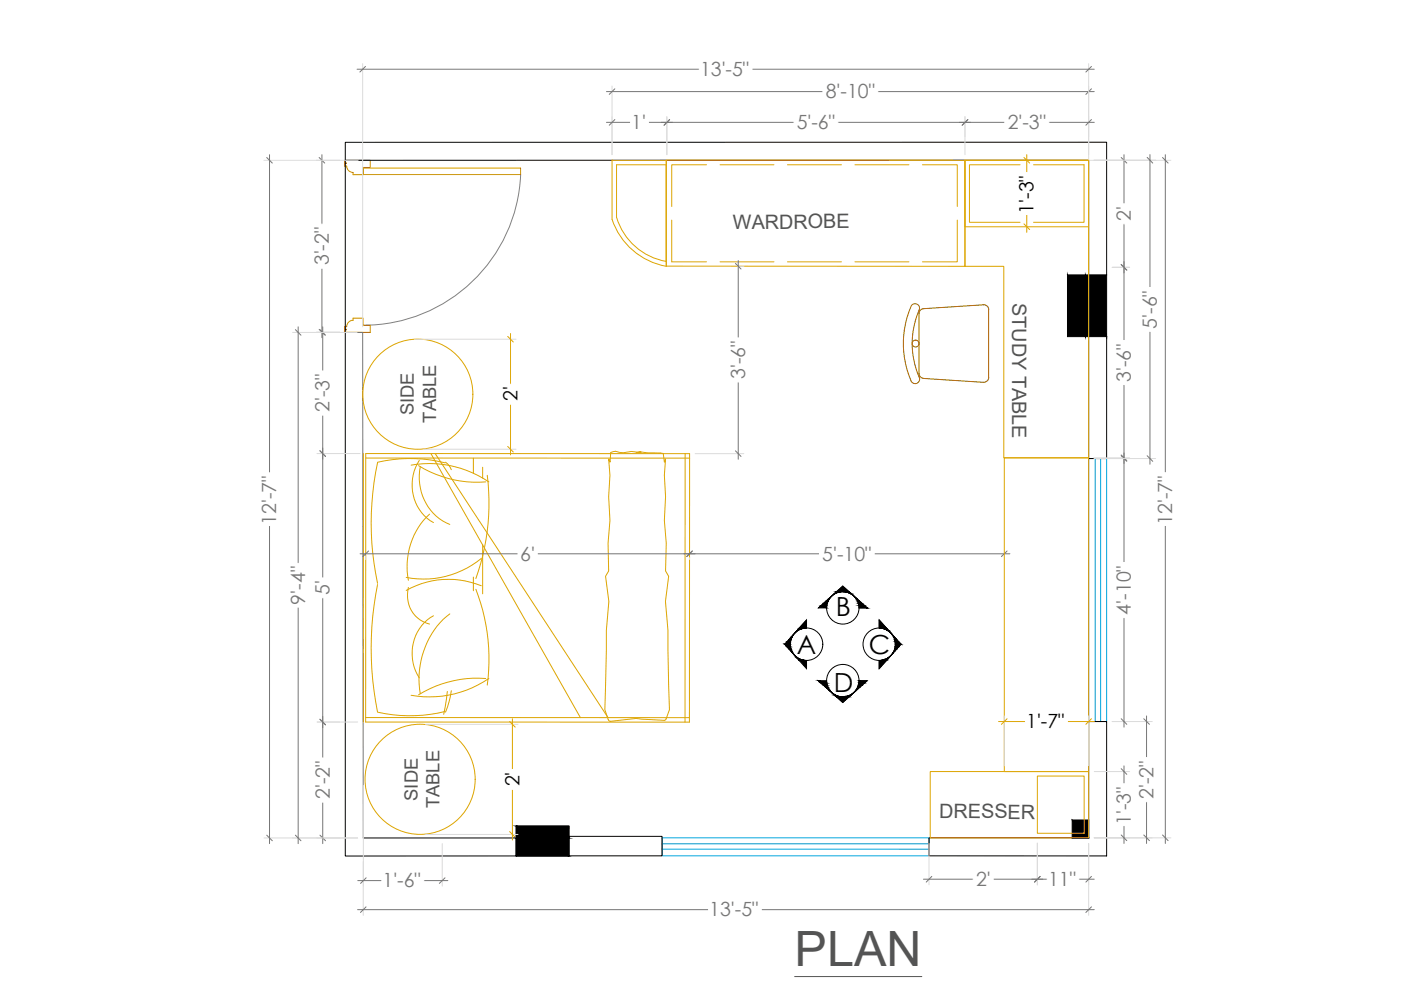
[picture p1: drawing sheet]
<svg xmlns="http://www.w3.org/2000/svg" width="594mm" height="420mm" viewBox="0 0 594 420" stroke-linecap="round" stroke-linejoin="round" font-family="sans-serif">
<!-- layer: PL - TEXT -->
<path d="M337 414h53.9" fill="none" stroke="#545454" stroke-width=".42"/>
<path d="M220.8 74a66.7 66.7 0 0 1-66.8 63.9" fill="none" stroke="#808080" stroke-width=".42"/>
<path d="M149.7 73.1v1h4.3v-3.1h3v-3h-10.9v1.1h.8v.2h-.8v1.1h.9l.6 1.7 .9 .7 1.2 .3M154.1 71.3h66.7v2.7h-66.7zM149.7 135.8v-.9h4.3v3h3v3h-10.9M149.7 135.8l-1.2 .3-.9 .7-.6 1.7h-.9v1.1h.8v.3h-.8v1M146.1 140.9h10.9" fill="none" stroke="#dd6e00" stroke-width=".42"/>
<!-- layer: PL - WALLS -->
<path d="M146.4 68v294.9h72.5v-7.6h-64.9M146.4 60.3h322.9v56.4h-7.7v-48.8l-315.2 .1zM461.6 142.5h7.7v51.9h-7.7zM218.9 350.2h22.3v12.7h-22.3zM241.2 354.6h39.5v8.3h-39.5zM393.9 355.2h67.7v-49.3h7.7v57h-75.4z" fill="none" stroke="#000" stroke-width=".42"/>
<!-- layer: ELV. - FURNITURES -->
<g fill="#000" stroke="#000" stroke-width=".42">
<path d="M454.6 347.7h7v7.5z"/>
<path d="M452.7 116.6l7.6 26.1v-26.1zM452.7 116.6l7.6 26.1h-7.6z"/>
<path d="M460.3 116.6l9 26.1v-26.1zM460.3 116.6l9 26.1h-9z"/>
<path d="M218.9 355.3l22.3 7.6v-7.6zM218.9 355.3l22.3 7.6h-22.3z"/>
<path d="M218.9 350.2l22.3 5.1 .1-5.1zM218.9 350.2l22.3 5.1h-22.3z"/>
<path d="M454.6 347.7v7.5h7zM454.6 355.2h7z"/>
</g>
<!-- layer: Window -->
<path d="M461.6 194.4h7.7v111.5h-7.7zM464.4 194.4v111.5M466.7 194.4v111.5M280.7 355.2h113.2v7.7h-113.2zM280.7 357.7h113.2M280.7 360l113.2 .1" fill="none" stroke="#00a5dd" stroke-width=".42"/>
<!-- layer: PL - DENOTATIONS -->
<g fill="none" stroke="#767676" stroke-width=".42">
<path d="M151.4 29.4h146.4M257.2 38.8h93M317.6 29.4h146.4M371 38.8h93M257.2 51.9h11.4M273.7 51.9h64.2M354.1 51.9h73.2M443.5 51.9h20.5M114.3 65.6v136.1M136.5 65.6v30.7M476.6 65.6v22.1M487.6 65.5v57.6"/>
<path d="M494.1 65.6v136M476.6 93.6v52M136.5 112.5v30.7M313 110.5v34M126.4 138.6v101.5M136.8 138.6v20M487.6 139.2v57.6M146.4 140.9h7.4l.2 214.4M136.8 174.7v71.6M313 160.7v34M476.6 161.8v77.9M114.3 221.5v136.2"/>
<path d="M152.7 234.8h68.2M226.6 234.8h122.2M369.5 234.8h58.7M494.1 221.5v136.1M126.4 256.1v101.6M136.8 252.2v70.4M476.6 260.6v47.7M486.2 303.5v19M136.8 338.8v18.9M476.6 324.7v8.8M486.2 338.6v19M476.6 348.8v8.8"/>
<path d="M151.7 373.4h11.5M178.4 373.4h11.5M391.6 372.8h22.3M419.9 372.8h25.4M456.2 372.8h7.8M151.6 385.7h150.1M321.6 385.7h142.4"/>
</g>
<g fill="none" stroke="#dbdbdb" stroke-width=".42">
<path d="M153.8 27v111.6M259.5 36.5v29.1M461.6 27v117.2M282.8 49.5v16.1M409.2 49.5v16.1M111.9 68h40M411.6 68h84.9M313.5 112.9h1.9M471.6 113.3h7.4M124.1 140.9h27.3M134.1 140.8h9.9M134.5 192.3h18.2"/>
<path d="M294.8 192.3h20.6M463.7 194.1h15.3M464 194.4h26M155.1 235.9v1.3M292.4 236.4v.8M134.5 306.1h17.2M471.6 305.9h17M154.1 333l-.1 55.1M464 327.1h15M111.9 355.3h39.7M187.5 357.6v18.1M393.9 357.6v17.6"/>
<path d="M439.9 357.4v17.8M461.6 357.6v30.5M464 355.2h32.5"/>
</g>
<!-- layer: 0 -->
<g fill="none" stroke="#767676" stroke-width=".42">
<path d="M155 28.2l-2.4 2.3M260.7 37.6l-2.4 2.4M462.8 37.6l-2.4 2.4M462.8 28.2l-2.4 2.3M260.7 50.7l-2.4 2.4M284 50.7l-2.4 2.4M410.4 50.7l-2.4 2.4M462.8 50.7l-2.4 2.4M113.1 66.8l2.4 2.3M135.3 66.8l2.4 2.3M475.4 66.8l2.4 2.3M486.4 66.7l2.4 2.4"/>
<path d="M493 66.8l2.3 2.3M311.9 111.7l2.3 2.4M475.4 112.2l2.4 2.3M125.3 139.8l2.3 2.3M135.3 139.6l2.4 2.4M135.7 139.8l2.3 2.3M135.7 191.1l2.3 2.4M311.9 191.1l2.3 2.4M475.4 193.2l2.4 2.4M475.4 192.9l2.4 2.4M486.4 193.2l2.4 2.4M156.3 233.6l-2.4 2.4"/>
<path d="M293.6 233.6l-2.4 2.4M427 233.6l-2.4 2.4M135.7 304.9l2.3 2.4M475.4 304.7l2.4 2.4M485 304.7l2.4 2.4M475.4 325.9l2.4 2.4M113.1 354.1l2.4 2.4M125.3 354.1l2.3 2.4M135.7 354.1l2.3 2.4M475.4 354l2.4 2.4M485 354l2.4 2.4M493 354l2.3 2.4"/>
<path d="M155.3 372.2l-2.4 2.3M188.7 372.2l-2.4 2.3M395.1 371.6l-2.3 2.4M441.1 371.6l-2.4 2.4M462.8 371.6l-2.4 2.4M155.2 384.5l-2.3 2.4M462.8 384.5l-2.4 2.4"/>
</g>
<!-- layer: PL - DENOTATIONS -->
<g fill="#fff" stroke="#fff" stroke-width=".42">
<path d="M131.9 95.1v18.6h9.2zM131.9 95.1h9.2v18.6z"/>
<path d="M109.7 200.5v22.3h9.2zM109.7 200.5h9.2v22.3z"/>
<path d="M132.3 321.4v18.7h9.1zM132.3 321.4h9.1v18.7z"/>
<path d="M132.2 157.3v18.7h9.3zM132.2 157.3h9.3v18.7z"/>
<path d="M121.8 238.9v18.5h9.2zM121.8 238.9h9.2v18.5z"/>
<path d="M132.3 245v8.4h9.1zM132.3 245h9.1v8.4z"/>
<path d="M412.7 368.2v9.1l8.5-9.1zM421.2 368.2v9.1h-8.5z"/>
<path d="M489.5 200.4v22.4h9.3zM489.5 200.4h9.3v22.4z"/>
<path d="M300.5 380.7v9.2l22.3-9.2zM300.5 389.9l22.3-9.2v9.2z"/>
<path d="M348.9 34.2v9.2l23.3-9.2zM348.9 43.4l23.3-9.2v9.2z"/>
<path d="M336.7 47.3v9.2l18.6-9.2zM336.7 56.5l18.6-9.2v9.2z"/>
<path d="M161.9 368.7v9.3l17.8-9.3zM161.9 378l17.8-9.3v9.3z"/>
<path d="M296.5 24.7v9.3l22.4-9.3zM296.5 34l22.4-9.3v9.3z"/>
<path d="M481.7 321.2v18.7h9.1zM481.7 321.2h9.1v18.7z"/>
<path d="M472 238.5v23.3h9.2zM472 238.5h9.2v23.3z"/>
<path d="M472.1 86.4v8.5h9zM472.1 86.4h9v8.5z"/>
<path d="M308.4 143.3v18.6h9.3zM308.4 143.3h9.3v18.6z"/>
<path d="M347.5 230.2v9.2l23.2-9.2zM347.5 239.4l23.2-9.2v9.2z"/>
<path d="M219.7 230.2v9.2l8.1-9.2zM227.8 230.2v9.2h-8.1z"/>
<path d="M444.1 368.3v8.9l13.3-8.9zM444.1 377.2l13.3-8.9v8.9z"/>
<path d="M472 332.3v17.7h9.2zM472 332.3h9.2v17.7z"/>
<path d="M426.1 47.3v9.2l18.6-9.2zM426.1 56.5l18.6-9.2v9.2z"/>
<path d="M472 144.4v18.6h9.2zM472 144.4h9.2v18.6z"/>
<path d="M483 121.9v18.6h9.2zM483 121.9h9.2v18.6z"/>
<path d="M267.4 47.4v9l7.5-9zM274.9 47.4v9h-7.5z"/>
</g>
<!-- layer: ELV. - FURNITURES -->
<g fill="none" stroke="#dda500" stroke-width=".42">
<path d="M259.5 68h23v44.9a29.9 29.9 0 0 1-23-19.9zM261.4 69.9h21.1v41a26.9 26.9 0 0 1-21-18.7zM282.5 67.9l126.7 .1v44.9l-126.7-.1zM299.6 69.9h-14.8v17.7M305.3 69.9h22.9M333.9 69.9h22.9M362.5 69.9h22.9M391.1 69.9h14.8v17.7M409.2 68h52.4v126.1h-36v-81.2h-16.4zM409.2 68h52.4v28.2h-52.4zM432.5 69.9h-21.4v24.3h21.4M435.4 65.6v8.8"/>
<path d="M438.3 69.9h21.4v24.3h-21.4M284.8 93.3v17.7h14.8M405.9 93.3v17.7h-14.8M435.4 89.7v8.8M305.3 111h22.9M333.9 111h22.9M362.5 111h22.9M216.5 141.4v22.8M216.5 170.1v22.8M154.1 192.3l-.1 113.8M155.1 192.3h137.3v113.9l-137.3-.1zM155.1 194.2h137.3"/>
<path d="M174.3 197.2a44.6 44.6 0 0 1 33 7.1M177.5 197.4a47 47 0 0 0 28.5 6.9M177.8 195.2a18.7 18.7 0 0 0 6 26.3M178.2 197.9a21.7 21.7 0 0 0 12.5 24.4M182.7 192.3l63.4 112M184.6 192.3l73.2 112M188.8 196.2a61.6 61.6 0 0 0-28.7-.2 122.1 122.1 0 0 0 0 51.3M188.9 196l1.5 1.4 1 1.8M200.7 194.2v6.4M204.7 198.1v4.6M290.5 192.3v113.9M425.9 194.1h35.7v133h-35.7z"/>
<path d="M182.1 218a30.5 30.5 0 0 0-8.9 28.1M206.6 201.5a94.5 94.5 0 0 1-4.8 43.8M204.1 236.8a38.5 38.5 0 0 1-31.9 8M204.7 230.9v20.9M160.1 247.8a136.4 136.4 0 0 0 0 54.1 62.1 62.1 0 0 0 28.7-.3M173.2 249.1a12.5 12.5 0 0 0 8.9 15.5M200.7 244.7v5.8M201.8 249.8a81.8 81.8 0 0 1 4.8 40.7M204.1 248.3a36.5 36.5 0 0 0-31.9 2M183.8 261.1a18.7 18.7 0 0 0-6 26.3M190.7 260.3a35.4 35.4 0 0 0-12.5 33.8M189.7 293.2l-1.5 9.7"/>
<path d="M191.4 292.8l-1 4.6-1.5 4.5M206 287.7a47.7 47.7 0 0 0-28.5 6.9M207.3 287.7a44.6 44.6 0 0 1-33 7.1M155.1 304.2l137.3 .1M217.3 304.7v22.8M282.5 304.7l-.3 .5-.6 .2-11.9-.8-10.9 1.2-.5-.2-.3-.5M282.5 304.7l1.4-3.8-.7-33.6-1-12.3 1.3-10.7-1.3-2.2 .3-11.8-.8-9.6 .5-10.1-.5-9.1 .5-6.9-.5 1.3-.5-3.7-9.1-.5-2.3 .3 2-.3-4.1-.3a12.2 12.2 0 0 1-7 0l-1.7 .4-.3 4.1-.6-1.3 .5 6.9-.5 9.1 .5 10.1-.8 9.6 .3 11.8-1.3 2.2 1.4 10.7-1.1 12.3-.6 33.6 1.4 4.3M423.4 305.9h12.7M451.4 305.9h12.6M217.3 333.4v22.8M394.4 327.1h67.2v28.1h-67.2zM439.9 329h19.8v24.3h-19.8z"/>
<circle cx="177.2" cy="167.1" r="23.3"/>
<circle cx="178.1" cy="330.4" r="23.3"/>
</g>
<!-- layer: FURNITURE -->
<g fill="none" stroke="#954a00" stroke-width=".42">
<path d="M386.6 129.4a1.9 1.9 0 0 1 2.5-.3 1.9 1.9 0 0 1 .6 2.4 36.8 36.8 0 0 0 .3 29.3 1.9 1.9 0 0 1-1.7 1.8 1.9 1.9 0 0 1-2.1-1.3 39.3 39.3 0 0 1 .4-31.9zM391.8 130.9l-1.5 .6-.6 1.4v25.5l.6 1.4 1.5 .6M417.2 129.2l-25.5 1.7M417.2 129.2l1.5 .6 .6 1.5M419.2 131.3v28.7M391.7 160.5l25.5 1.6M419.3 160l-.6 1.5-1.5 .6"/>
<circle cx="388.2" cy="145.7" r="1.46"/>
</g>
<!-- layer: PL - DENOTATIONS -->
<g fill="none" stroke="#000" stroke-width=".42">
<path d="M347.1 257.7l10.3-9.2 10.3 9.2h-3.4M342 262.9l-9.2 10.2M372.8 266.3v-3.4l9.2 10.2-9.2 10.4v-3.5M347.1 288.6l10.3 9.2 10.3-9.2h-3.4"/>
<circle cx="357.4" cy="257.7" r="6.9"/>
<circle cx="342" cy="273.1" r="6.9"/>
<circle cx="372.8" cy="273.1" r="6.9"/>
<circle cx="357.4" cy="288.6" r="6.9"/>
</g>
<g fill="#000" stroke="#000" stroke-width=".42">
<path d="M352 253.3l.8-.7zM352.8 252.6l.8-.6zM354.7 250.8l2.7-2.3 2.6 2.3zM360.3 251.5l1 .5zM361.9 252.6l.8 .7zM335.4 276.1h.4l.4 .9zM336.9 268.6l-.7 .8zM336.9 277.8l.7 .6zM338 267.3h.3l-.7 .6zM338.9 280h3.1zM342 262.9v3.4h-3.1zM372.8 262.9l3.1 3.4h-3.1z"/>
<path d="M373.7 280h2.2zM376.5 267.3l.8 .6zM377.9 268.6l.7 .8zM377.2 278.4l.7-.6zM379 276.1h.4l-.8 .9zM352 293l.8 .7zM352.8 293.7l.8 .6zM354.7 295.5h5.3l-2.6 2.3zM361.2 294.3l.7-.6zM363.2 292.2h.4l-.9 .8z"/>
<path d="M348.1 256.8l2.4 .9v-.9zM347.1 257.7l1-.9 2.4 .9z"/>
<path d="M349.2 255.8l1.3 1 .3-1zM348.1 256.8l1.1-1 1.3 1z"/>
<path d="M350.2 254.9l.6 .9 .3-.9zM349.2 255.8l1-.9 .6 .9z"/>
<path d="M351.1 254.1v.8l.5-.8zM350.2 254.9l.9-.8v.8z"/>
<path d="M352 253.3l-.4 .8zM351.1 254.1l.9-.8-.4 .8z"/>
<path d="M354 251.5l-.4 .5 .8-.5zM353.5 252l.5-.5z"/>
<path d="M354.4 251.1v.4l1-.4zM354.4 251.1v.4h-.4z"/>
<path d="M354.7 250.9h1.7zM354.4 251.1h1z"/>
<path d="M354.7 250.8h2.7zM354.7 250.8l1.7 .1z"/>
<path d="M357.4 250.8l2.7 .1zM357.4 250.8l2.7 .1z"/>
<path d="M358.4 250.9l1.9 .2zM358.4 250.9l1.9 .2z"/>
<path d="M360.3 251.5l1 .5zM361.2 252l.7 .6z"/>
<path d="M359.4 251.1l1.3 .4-.4-.4zM359.4 251.1l1.3 .4z"/>
<path d="M362.6 253.3l1 .8zM362.6 253.3l1 .8h-.4z"/>
<path d="M363.2 254.1l1.4 .8zM363.2 254.1l1.4 .8h-1z"/>
<path d="M363.6 254.9l1.9 .9-.9-.9zM363.6 254.9l1.9 .9h-1.5z"/>
<path d="M364 255.8l2.6 1-1.1-1zM364 255.8l2.6 1h-2.4z"/>
<path d="M364.2 256.8l3.5 .9-1.1-.9zM364.2 256.8l3.5 .9h-3.4z"/>
<path d="M332.8 273.1l2.4 1.1-.1-1.1zM332.8 273.1l2.4 1.1h-1.5z"/>
<path d="M333.7 272.2l1.4 .9 .1-.9zM333.7 272.2l1.4 .9h-2.3z"/>
<path d="M333.7 274.2l1.7 .9-.2-.9zM333.7 274.2l1.7 .9h-.9z"/>
<path d="M335.4 276.1l.8 .9zM336.2 277l.7 .8z"/>
<path d="M334.5 271.2l.7 1 .2-1zM334.5 271.2l.7 1h-1.5z"/>
<path d="M334.5 275.1l1.3 1-.4-1zM334.5 275.1l1.3 1h-.4z"/>
<path d="M335.4 270.2v1l.4-1zM335.4 270.2v1h-.9z"/>
<path d="M336.2 269.4l-.4 .8zM336.2 269.4l-.4 .8h-.4z"/>
<path d="M337.5 278.4l.8 .6zM337.5 278.4l.8 .6z"/>
<path d="M338 267.3l-.5 .6zM337.5 267.9l-.6 .7z"/>
<path d="M338 279l1.2 .5zM338 279l1.2 .5h-.8z"/>
<path d="M338.9 280h3.1zM338.9 280h3.1v3.5z"/>
<path d="M338.4 266.9l-.1 .4 .9-.4zM338.4 266.9l-.1 .4h-.3z"/>
<path d="M338.4 279.5l1.7 .3zM338.4 279.5l1.7 .3h-1.4z"/>
<path d="M338.7 266.5l.5 .4 .9-.4zM338.7 266.5l.5 .4h-.8z"/>
<path d="M338.7 279.8l2.3 .2zM338.7 279.8l2.3 .2z"/>
<path d="M338.9 266.4h2.1zM338.9 266.4l1.2 .1h-1.4z"/>
<path d="M338.9 266.3h3.1zM338.9 266.3l2.1 .1z"/>
<path d="M372.8 280h3.1zM372.8 280h3.1l-3.1 3.5z"/>
<path d="M372.8 266.3l3.1 .1zM372.8 266.3l3.1 .1z"/>
<path d="M373.7 266.4l2.4 .1zM373.7 266.4l2.4 .1z"/>
<path d="M374.7 266.5l1.7 .4-.3-.4zM374.7 266.5l1.7 .4z"/>
<path d="M374.7 279.8h1.4zM373.7 280h2.2z"/>
<path d="M375.6 266.9l1.2 .4-.4-.4zM375.6 266.9l1.2 .4z"/>
<path d="M375.6 279.5l.5 .3 .3-.3zM374.7 279.8l.9-.3 .5 .3z"/>
<path d="M376.5 267.3l.8 .6zM377.2 267.9l.7 .7z"/>
<path d="M376.5 279l-.1 .5 .4-.5zM375.6 279.5l.9-.5-.1 .5z"/>
<path d="M377.2 278.4l-.4 .6zM376.5 279l.7-.6z"/>
<path d="M378.5 269.4l.9 .8zM378.5 269.4l.9 .8h-.4z"/>
<path d="M379 276.1l-.5 .9zM378.5 277l-.6 .8z"/>
<path d="M379 270.2l1.3 1-.9-1zM379 270.2l1.3 1h-.9z"/>
<path d="M379.4 271.2l1.7 1-.8-1zM379.4 271.2l1.7 1h-1.5z"/>
<path d="M379.4 275.1v1l.9-1zM379.4 275.1v1h-.4z"/>
<path d="M379.6 272.2l2.4 .9-.9-.9zM379.6 272.2l2.4 .9h-2.3z"/>
<path d="M379.6 274.2l.7 .9 .8-.9zM379.6 274.2l.7 .9h-.9z"/>
<path d="M379.7 273.1l1.4 1.1 .9-1.1zM379.7 273.1l1.4 1.1h-1.5z"/>
<path d="M347.1 288.6l3.4 1v-1zM347.1 288.6l3.4 1h-2.4z"/>
<path d="M348.1 289.6l2.7 .9-.3-.9zM348.1 289.6l2.7 .9h-1.6z"/>
<path d="M349.2 290.5l1.9 .9-.3-.9zM349.2 290.5l1.9 .9h-.9z"/>
<path d="M350.2 291.4l1.4 .8-.5-.8zM350.2 291.4l1.4 .8h-.5z"/>
<path d="M351.1 292.2l1 .8-.5-.8zM351.1 292.2l1 .8z"/>
<path d="M353.5 294.3l.9 .5zM353.5 294.3l.9 .5z"/>
<path d="M354 294.8l1.4 .4zM354 294.8l1.4 .4h-1z"/>
<path d="M354.4 295.2l2 .2zM354.4 295.2l2 .2h-1.7z"/>
<path d="M354.7 295.4l2.7 .1zM354.7 295.4l2.7 .1z"/>
<path d="M358.4 295.4h1.7zM357.4 295.5h2.6z"/>
<path d="M359.4 295.2l.7 .2 .2-.2zM358.4 295.4l1-.2 .7 .2z"/>
<path d="M360.3 294.8v.4l.4-.4zM359.4 295.2l.9-.4v.4z"/>
<path d="M361.2 294.3l-.5 .5zM360.3 294.8l.9-.5z"/>
<path d="M363.2 292.2l-.6 .8zM362.6 293l-.7 .7z"/>
<path d="M363.6 291.4v.8l1-.8zM363.6 291.4v.8h-.4z"/>
<path d="M364 290.5l.6 .9 .9-.9zM364 290.5l.6 .9h-1z"/>
<path d="M364.2 289.6l1.3 .9 1.1-.9zM364.2 289.6l1.3 .9h-1.5z"/>
<path d="M364.3 288.6l2.3 1 1.1-1zM364.3 288.6l2.3 1h-2.4z"/>
</g>
<!-- layer: ELV. - FURNITURES -->
<path d="M175.8 143.8h43M179.7 190.5h39.1M180.5 307.1h39.2M425.9 303.5v21.2M461.6 303.5v21.2M180.5 353.8h39.2" fill="none" stroke="#dbdbdb" stroke-width=".42"/>
<!-- layer: 0 -->
<path d="M434.2 66.8l2.4 2.3M434.2 94.9l2.4 2.4M215.3 142.6l2.4 2.4M215.3 189.3l2.4 2.4M216.1 305.9l2.4 2.4M427 304.7l-2.4 2.4M462.8 304.7l-2.4 2.4M216.1 352.6l2.4 2.4" fill="none" stroke="#dda500" stroke-width=".42"/>
<!-- layer: ELV. - FURNITURES -->
<g fill="#fff" stroke="#fff" stroke-width=".42">
<path d="M434.8 301.3v9.1l17.8-9.1zM434.8 310.4l17.8-9.1v9.1z"/>
<path d="M430.8 73.2v17.7h9.2zM430.8 73.2h9.2v17.7z"/>
<path d="M212.8 326.2v8.5h9zM212.8 326.2h9v8.5z"/>
<path d="M211.9 162.9v8.5h9.1zM211.9 162.9h9.1v8.5z"/>
</g>
<text font-size="20.6" fill="#545454" x="337" y="409.6">PLAN</text>
<g font-size="11.2">
<text x="354.4" y="261.3">B</text>
<text x="337.9" y="277.5">A</text>
<text x="368.4" y="277.3">C</text>
<text x="353.6" y="293.6">D</text>
</g>
<g font-size="8.4" fill="#545454">
<text x="310.8" y="97.1">WARDROBE</text>
<text x="429.2" y="128.5" transform="rotate(90 429.2 128.5)">STUDY TABLE</text>
<text x="398.3" y="346.7" transform="rotate(1 398.3 346.7)">DRESSER</text>
</g>
<g font-size="8.3" fill="#767676">
<text x="296.8" y="32.3">13'-5&quot;</text>
<text x="350.2" y="41.7">8'-10&quot;</text>
<text x="267.7" y="54.9">1'</text>
<text x="337.8" y="54.8">5'-6&quot;</text>
<text x="427.3" y="54.8">2'-3&quot;</text>
<text x="479.6" y="93.6" transform="rotate(-90 479.6 93.6)">2'</text>
<text x="139.4" y="112.5" transform="rotate(-90 139.4 112.5)">3'-2&quot;</text>
<text x="490.5" y="139.3" transform="rotate(-90 490.5 139.3)">5'-6&quot;</text>
<text x="316" y="160.7" transform="rotate(-90 316 160.7)">3'-6&quot;</text>
<text x="479.5" y="161.9" transform="rotate(-90 479.5 161.9)">3'-6&quot;</text>
<text x="139.8" y="174.7" transform="rotate(-90 139.8 174.7)">2'-3&quot;</text>
<text x="117.2" y="222.5" transform="rotate(-90 117.2 222.5)">12'-7&quot;</text>
<text x="497.1" y="222.5" transform="rotate(-90 497.1 222.5)">12'-7&quot;</text>
<text x="220.6" y="237.7">6'</text>
<text x="348.7" y="237.7">5'-10&quot;</text>
<text x="129.4" y="256.3" transform="rotate(-90 129.4 256.3)">9'-4&quot;</text>
<text x="139.8" y="252.2" transform="rotate(-90 139.8 252.2)">5'</text>
<text x="479.5" y="260.5" transform="rotate(-90 479.5 260.5)">4'-10&quot;</text>
<text x="139.9" y="338.8" transform="rotate(-90 139.9 338.8)">2'-2&quot;</text>
<text x="489.2" y="338.7" transform="rotate(-90 489.2 338.7)">2'-2&quot;</text>
<text x="479.5" y="349.7" transform="rotate(-90 479.5 349.7)">1'-3&quot;</text>
<text x="162.2" y="376.2">1'-6&quot;</text>
<text x="413.9" y="375.8">2'</text>
<text x="444.4" y="375.8">11&quot;</text>
<text x="300.8" y="388.3">13'-5&quot;</text>
</g>
<g font-size="8.3">
<text x="438.3" y="90.6" transform="rotate(-90 438.3 90.6)">1'-3&quot;</text>
<text x="219.4" y="170.1" transform="rotate(-90 219.4 170.1)">2'</text>
<text x="435.2" y="308.8">1'-7&quot;</text>
<text x="220.2" y="333.4" transform="rotate(-90 220.2 333.4)">2'</text>
</g>
<g font-size="7.8" fill="#545454">
<text x="175.5" y="176" transform="rotate(-90 175.5 176)">SIDE</text>
<text x="184.9" y="179.2" transform="rotate(-90 184.9 179.2)">TABLE</text>
<text x="177.1" y="339.5" transform="rotate(-90 177.1 339.5)">SIDE</text>
<text x="186.4" y="342.7" transform="rotate(-90 186.4 342.7)">TABLE</text>
</g>
</svg>
